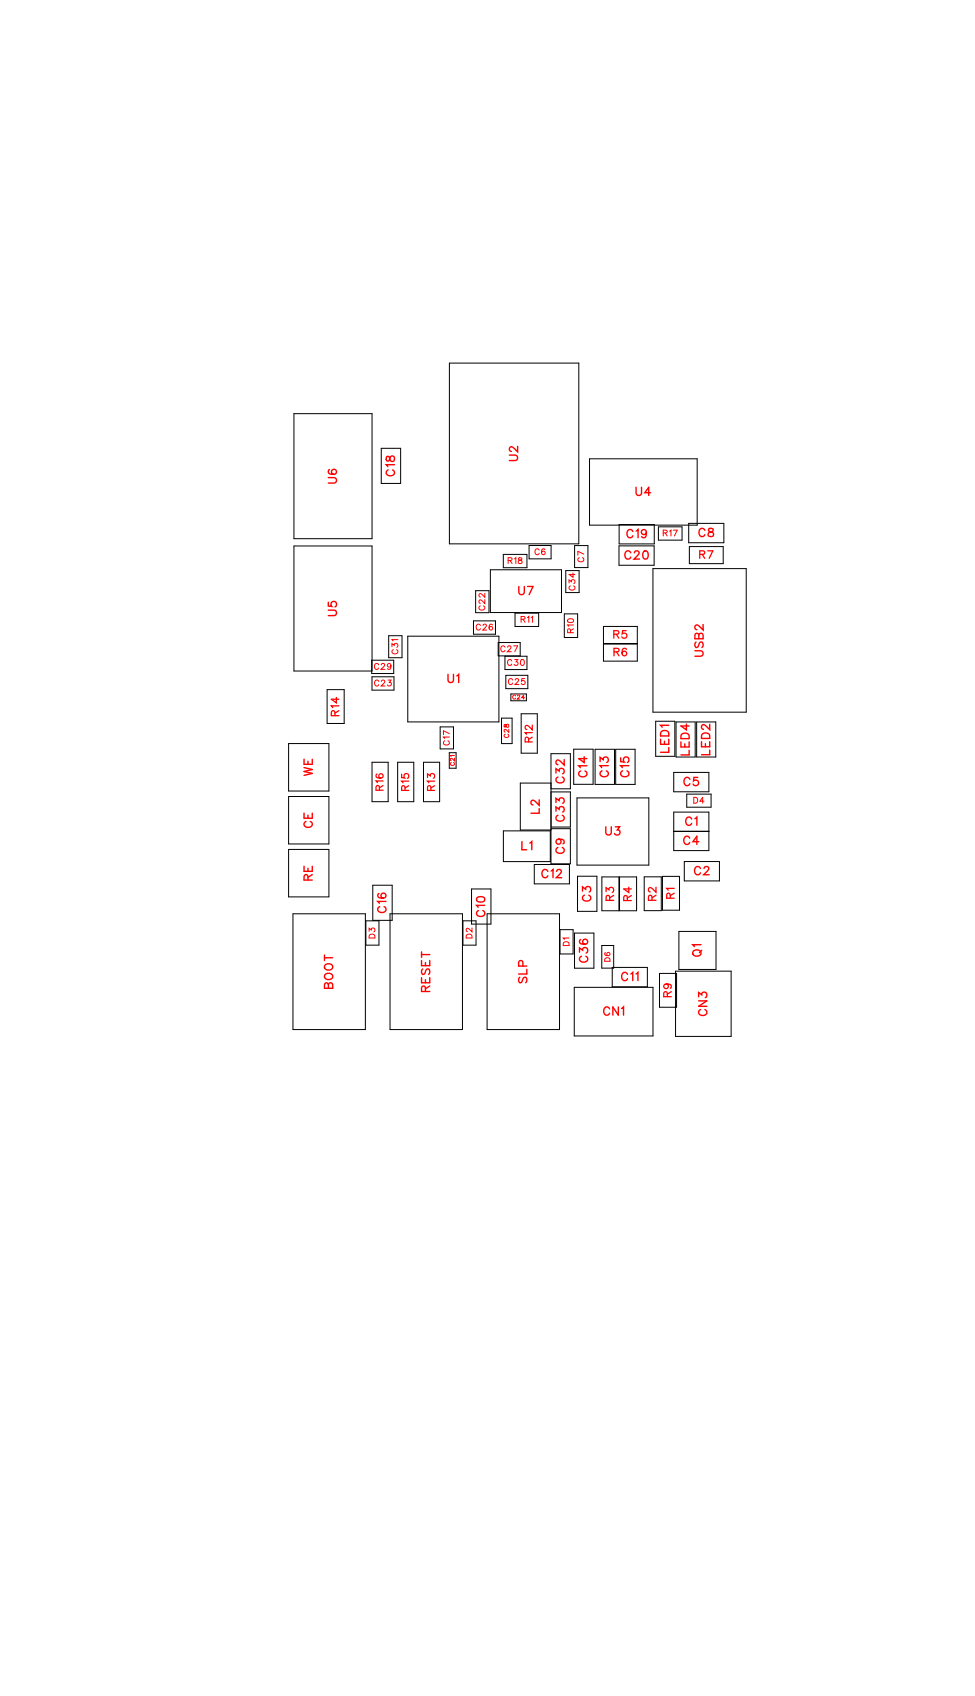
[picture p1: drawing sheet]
<svg xmlns="http://www.w3.org/2000/svg" width="84mm" height="146mm" viewBox="0 0 84 146" stroke-linecap="round" stroke-linejoin="round" font-family="sans-serif">
<g fill="none" stroke="#000" stroke-width=".09">
<path d="M25.4 35.7h6.7v10.8h-6.7zM32.9 38.7h1.7v3.1h-1.7zM38.8 31.4h11.2v15.6h-11.2zM50.9 39.6h9.3v5.8h-9.3zM25.4 47.2h6.7v10.8h-6.7zM28.2 59.6h1.5v2.9h-1.5zM32.1 57h1.9v1.2h-1.9zM32.1 58.5h1.9v1.1h-1.9zM33.6 54.9h1.1v1.9h-1.1zM35.2 55h7.9v7.4h-7.9zM40.9 53.6h1.9v1.2h-1.9zM41.1 51h1.1v1.9h-1.1z"/>
<path d="M42.3 49.2h6.2v3.7h-6.2zM43 55.5h1.9v1.2h-1.9zM43.5 47.9h2v1.1h-2zM43.6 56.7h1.9v1.1h-1.9zM43.7 58.3h1.9v1.2h-1.9zM44.1 59.9h1.4v.6h-1.4zM44.5 53h2v1.1h-2zM45.7 47.1h1.9v1.2h-1.9zM48.7 53h1.2v2.1h-1.2zM48.9 49.3h1.1v1.9h-1.1zM49.6 47.1h1.2v1.9h-1.2zM52.1 54.1h2.9v1.5h-2.9z"/>
<path d="M52.1 55.6h2.9v1.5h-2.9zM53.4 47.1h3.1v1.7h-3.1zM53.5 45.3h3v1.7h-3zM56.4 49.1h8v12.4h-8zM56.9 45.5h2v1.2h-2zM59.5 45.2h3v1.7h-3zM59.5 47.2h2.9v1.5h-2.9zM24.9 64.2h3.5v4.1h-3.5zM24.9 68.8h3.5v4.1h-3.5zM24.9 73.4h3.5v4.1h-3.5zM25.3 78.9h6.3v10h-6.3zM31.6 79.5h1.1v2.1h-1.1z"/>
<path d="M32.1 65.8h1.4v3.4h-1.4zM32.2 76.5h1.7v3h-1.7zM33.7 78.9h6.2v10h-6.2zM34.3 65.8h1.4v3.4h-1.4zM36.6 65.8h1.4v3.4h-1.4zM38 62.8h1.2v1.9h-1.2zM38.8 65h.6v1.4h-.6zM40 79.5h1.1v2.1h-1.1zM40.7 76.8h1.7v3h-1.7zM42.1 78.9h6.2v10h-6.2zM43.3 62h.9v2.2h-.9zM43.5 71.8h4v2.6h-4z"/>
<path d="M45 61.7h1.4v3.4h-1.4zM46.1 74.7h3.1v1.6h-3.1zM47.6 68.4h1.7v3h-1.7M47.6 68.1h1.7v-3h-1.7v9.5h1.7v-3h-1.7M47.6 67.6h-2.7v4.1h2.7M49.5 64.7h1.7v3h-1.7zM49.8 68.9h6.2v5.8h-6.2zM49.9 75.7h1.6v3h-1.6zM51.4 64.7h1.7v3.1h-1.7zM52 75.7h1.4v3h-1.4zM53.2 64.7h1.6v3.1h-1.6zM53.5 75.7h1.5v3h-1.5z"/>
<path d="M55.6 75.7h1.5v3h-1.5zM56.6 62.3h1.7v3h-1.7zM57.2 75.7h1.5v2.9h-1.5zM58.2 66.7h3v1.7h-3zM58.2 70.1h3v3.4h-3zM58.2 71.8h3M58.4 62.4h1.6v3h-1.6zM59.1 74.4h3v1.7h-3zM59.3 68.6h2.1v1.1h-2.1zM60.2 62.4h1.6v3h-1.6zM48.4 80.3h1.1v2.1h-1.1zM49.6 85.3h6.8v4.2h-6.8z"/>
<path d="M49.6 80.6h1.7v3h-1.7zM52 81.7h1v1.9h-1zM52.9 83.6h3v1.6h-3zM56.9 84.1h1.5v2.9h-1.5zM58.3 83.9h4.8v5.6h-4.8zM58.6 80.5h3.2v3.2h-3.2z"/>
</g>
<g fill="none" stroke="#f00" stroke-width=".12">
<path d="M33.4 39.5v.3h.1l.3-.4a.24 .24 0 0 1 .3 .2 .24 .24 0 0 1-.3 .3l-.1-.1-.1-.3zM44 39.3h.5l.2 .2-.1 .2-.6 .1M44.7 38.6v.4l-.3-.3-.3-.1-.1 .1v.2l.2 .1M28.3 52.7h.6l.2 .2-.1 .2-.7 .1M28.3 52v.3l.4 .1a.25 .25 0 0 1-.1-.4 .25 .25 0 0 1 .4 .1 .25 .25 0 0 1-.1 .3M28.3 41.3h.6l.2 .2-.1 .2h-.7M28.4 40.6a.35 .35 0 0 0 .2 .4 .35 .35 0 0 0 .5-.2 .22 .22 0 0 0-.2-.3 .22 .22 0 0 0-.3 .2 .22 .22 0 0 0 .2 .3M33.5 40.6a.26 .26 0 0 0-.1 .3 .26 .26 0 0 0 .2 .2h.2a.26 .26 0 0 0 .3-.2 .26 .26 0 0 0-.2-.3M34.1 40.1h-.7l.1 .2M38.7 58.2v.6l.2 .2 .2-.1 .1-.7M39.4 58.4l.2-.2v.8M44.8 50.7v.5l.2 .2 .2-.1 .1-.6"/>
<path d="M45.6 50.7h.4l-.3 .7M54.5 47.8a.26 .26 0 0 0-.3-.2 .26 .26 0 0 0-.2 .3v.1a.26 .26 0 0 0 .2 .3 .26 .26 0 0 0 .3-.2M54.6 45.9a.26 .26 0 0 0-.3-.2 .26 .26 0 0 0-.2 .3v.2a.26 .26 0 0 0 .2 .2 .26 .26 0 0 0 .3-.1M54.8 47.8l.1-.2h.2l.1 .1-.1 .3-.4 .3h.5M54.9 42.1v.5l.2 .2 .3-.1v-.6M54.9 45.9l.2-.2v.7M55.6 47.6h.1a.37 .37 0 0 1 .3 .3 .37 .37 0 0 1-.3 .4 .45 .45 0 0 1-.1-.7zM55.8 46a.22 .22 0 0 1-.3 .2 .22 .22 0 0 1-.1-.4 .22 .22 0 0 1 .4 0v.2a.34 .34 0 0 1-.3 .4l-.1-.1M56.2 42.6h-.5l.3-.5v.7M60 56.2h.5l.2 .2-.1 .2-.6 .1M60.1 55.5l-.1 .1 .1 .3h.2l.2-.4h.1l.1 .1-.1 .3M60.3 54.9v-.2h-.2l-.1 .5h.7v-.3l-.1-.2-.2 .1-.1 .4"/>
<path d="M60.7 53.9v.5l-.3-.3-.3-.1-.1 .1v.2l.2 .1M60.9 45.8a.26 .26 0 0 0-.3-.2 .26 .26 0 0 0-.2 .3v.2a.26 .26 0 0 0 .2 .2 .26 .26 0 0 0 .3-.1M61.2 45.7v.2l.3 .1 .1 .1a.24 .24 0 0 1-.2 .3 .24 .24 0 0 1-.3-.3l.5-.3-.1-.1zM26.3 74.8v.5h.7v-.5M26.3 65.6v.4h.7v-.4M26.3 70.2v.5h.7v-.5M26.3 66.3l.7 .2-.7 .1 .7 .2-.7 .2M26.4 71a.26 .26 0 0 0-.1 .3 .26 .26 0 0 0 .2 .2h.2a.26 .26 0 0 0 .3-.2 .26 .26 0 0 0-.2-.3M26.6 76v-.4l-.2-.1-.1 .2v.3h.7M26.6 65.7v.3M26.6 70.4v.3M26.6 75v.3"/>
<path d="M27 75.5l-.4 .3M32.7 77.2a.35 .35 0 0 0 .2 .4 .35 .35 0 0 0 .4-.2 .22 .22 0 0 0-.2-.3 .22 .22 0 0 0-.2 .2 .22 .22 0 0 0 .2 .3M32.8 78.3a.26 .26 0 0 0-.2 .3 .26 .26 0 0 0 .3 .2h.2a.26 .26 0 0 0 .2-.2 .26 .26 0 0 0-.1-.3M33.3 77.9h-.7l.2 .1M41.2 77.5l.3-.1a.3 .3 0 0 1 .4 .3 .38 .38 0 0 1-.4 .2 .38 .38 0 0 1-.4-.3zM41.3 78.6a.26 .26 0 0 0-.2 .3 .26 .26 0 0 0 .3 .3h.2a.26 .26 0 0 0 .3-.3 .26 .26 0 0 0-.2-.3M41.9 78.2h-.8l.2 .2M45.1 72.7v.7h.4M45.8 72.8l.1-.1v.7M46.6 69.1v.5l-.4-.4-.2-.1-.2 .2v.1l.2 .1M46.6 69.8v.4h-.8M47.3 75.3a.26 .26 0 0 0-.3-.2 .26 .26 0 0 0-.2 .3v.1a.26 .26 0 0 0 .2 .3 .26 .26 0 0 0 .3-.2"/>
<path d="M47.6 75.2l.2-.1v.7M48 66.8v-.4l.3 .2a.24 .24 0 0 1 .4-.2 .24 .24 0 0 1-.1 .4M48 70.1v-.4l.3 .2a.24 .24 0 0 1 .4-.2 .24 .24 0 0 1-.1 .4M48 69.3v-.4l.3 .2a.24 .24 0 0 1 .4-.1 .24 .24 0 0 1-.1 .4M48.1 75.3l.1-.2h.1l.2 .1-.1 .3-.4 .3h.5M48.2 73.2a.26 .26 0 0 0-.2 .3 .26 .26 0 0 0 .3 .2h.1a.26 .26 0 0 0 .3-.2 .26 .26 0 0 0-.2-.3M48.2 67.1a.26 .26 0 0 0-.2 .3 .26 .26 0 0 0 .3 .2h.1a.26 .26 0 0 0 .3-.2 .26 .26 0 0 0-.2-.3M48.2 70.4a.26 .26 0 0 0-.2 .3 .26 .26 0 0 0 .3 .2h.1a.26 .26 0 0 0 .3-.2 .26 .26 0 0 0-.2-.3M48.2 72.5a.22 .22 0 0 1 .2 .3 .22 .22 0 0 1-.3 .1 .22 .22 0 0 1 0-.4h.1a.34 .34 0 0 1 .5 .3l-.1 .1M48.7 65.6v.5l-.3-.4-.3-.1-.1 .2v.1l.2 .1M50.1 66.6a.26 .26 0 0 0-.1 .3 .26 .26 0 0 0 .2 .2h.2a.26 .26 0 0 0 .3-.2 .26 .26 0 0 0-.2-.3M50.3 77v-.4l.3 .2a.24 .24 0 0 1 .4-.2 .24 .24 0 0 1-.1 .4"/>
<path d="M50.4 65.4v.5l-.4-.4h.7M50.5 77.3a.26 .26 0 0 0-.2 .3 .26 .26 0 0 0 .3 .2h.1a.26 .26 0 0 0 .3-.2 .26 .26 0 0 0-.2-.3M50.7 66.1h-.7l.1 .2M51.8 65.8v-.4l.3 .2a.24 .24 0 0 1 .4-.2 .25 .25 0 0 1-.1 .5M52 66.6a.26 .26 0 0 0-.2 .3 .26 .26 0 0 0 .3 .2h.2a.26 .26 0 0 0 .2-.2 .26 .26 0 0 0-.1-.3M52.3 71.4v.5l.2 .2 .2-.1 .1-.6M52.5 66.1h-.7l.2 .2M53.1 71.4h.4l-.2 .3a.24 .24 0 0 1 .2 .4 .24 .24 0 0 1-.4-.1M53.6 65.4v.4h.3a.25 .25 0 0 1 0-.4 .25 .25 0 0 1 .4 .1 .25 .25 0 0 1-.1 .4M53.8 66.6a.26 .26 0 0 0-.2 .3 .26 .26 0 0 0 .3 .2h.1a.26 .26 0 0 0 .3-.2 .26 .26 0 0 0-.2-.3M54.3 66.1h-.7l.1 .2M57 63.9v.4h.7v-.4"/>
<path d="M57.1 63.2l.2-.1 .3 .1 .1 .4h-.7zM57.4 64v.3M57.7 62.6h-.7l.2 .2M57.7 64.6v.4h-.7M58.8 64.1v.4h.7v-.4M58.8 63.5a.39 .39 0 0 1 .7 .1v.2h-.7zM59.1 64.3v.2M59.3 62.5v.5l-.5-.3h.7M59.5 64.8v.4h-.7M59.6 72.4a.26 .26 0 0 0-.3-.2 .26 .26 0 0 0-.3 .3v.2a.26 .26 0 0 0 .3 .2 .26 .26 0 0 0 .3-.1M59.6 67.3a.26 .26 0 0 0-.3-.2 .26 .26 0 0 0-.2 .3v.2a.26 .26 0 0 0 .2 .3 .26 .26 0 0 0 .3-.2M59.7 70.7a.26 .26 0 0 0-.3-.1 .26 .26 0 0 0-.2 .2v.2a.26 .26 0 0 0 .2 .3 .26 .26 0 0 0 .3-.2"/>
<path d="M60 70.7l.2-.1v.7M60.3 67.1h-.4v.4a.25 .25 0 0 1 .4-.1 .25 .25 0 0 1-.1 .4 .25 .25 0 0 1-.3-.1M60.3 72.7h-.5l.4-.5v.7M60.5 75a.26 .26 0 0 0-.3-.2 .26 .26 0 0 0-.2 .3v.2a.26 .26 0 0 0 .2 .3 .26 .26 0 0 0 .3-.2M60.6 64.1v.4h.7v-.4M60.6 63.4a.39 .39 0 0 1 .7 .1v.3h-.7zM60.8 75l.1-.2h.2l.1 .2-.1 .2-.3 .4h.4M60.9 64.2v.3M61.3 62.6v.4l-.4-.3-.2-.1-.1 .1v.2l.1 .1M61.3 64.8v.4h-.7M28 82.7h.7M28 82.5v.5"/>
<path d="M28.1 84.1a.35 .35 0 0 1 .4 0 .35 .35 0 0 1 .2 .4 .33 .33 0 0 1-.5 .1 .33 .33 0 0 1-.1-.5zM28.1 83.3a.35 .35 0 0 1 .4 0 .35 .35 0 0 1 .2 .4 .33 .33 0 0 1-.5 .1 .33 .33 0 0 1-.1-.5zM28.4 85.1l-.2-.2h-.1l-.1 .5h.7v-.3l-.1-.2-.2 .1v.4M36.4 84.4v.5h.7v-.5M36.4 82.2v.5M36.4 83v.4h.7v-.4M36.4 82.5h.7M36.5 83.7l-.1 .2 .1 .3 .2-.1 .2-.4h.1l.1 .2-.1 .3M36.7 85.6v-.4h-.2l-.1 .1v.3h.7M36.7 83.1v.3M36.7 84.6v.3M37.1 85.2l-.4 .2"/>
<path d="M44.9 84.4l-.1 .2 .1 .3 .2-.1 .2-.4h.1l.1 .2-.1 .3M45.2 83.4l-.1-.4h-.2l-.1 .4h.7M45.5 83.7v.4h-.7M50 82.2v-.3l.3 .2a.24 .24 0 0 1 .4-.2 .24 .24 0 0 1-.1 .4M50.1 81.2a.35 .35 0 0 0 .2 .4 .35 .35 0 0 0 .4-.2 .22 .22 0 0 0-.2-.3 .22 .22 0 0 0-.2 .2 .22 .22 0 0 0 .2 .3M50.2 82.6a.26 .26 0 0 0-.2 .3 .26 .26 0 0 0 .3 .2h.2a.26 .26 0 0 0 .3-.2 .26 .26 0 0 0-.2-.3M52.6 87.1a.26 .26 0 0 0-.3-.1 .26 .26 0 0 0-.2 .2v.2a.26 .26 0 0 0 .2 .3 .26 .26 0 0 0 .3-.2M53.4 87v.7l-.5-.7v.7M53.7 87.1l.1-.1v.7M54.2 84.2a.26 .26 0 0 0-.3-.2 .26 .26 0 0 0-.2 .3v.1a.26 .26 0 0 0 .2 .3 .26 .26 0 0 0 .3-.2M54.5 84.1l.1-.1v.7M54.9 84.1l.2-.1v.7"/>
<path d="M59.9 82.1a.35 .35 0 0 1 .4 0 .35 .35 0 0 1 .2 .4 .33 .33 0 0 1-.5 .1 .33 .33 0 0 1-.1-.5zM60.3 86.1v-.4l.3 .2a.24 .24 0 0 1 .4-.1 .24 .24 0 0 1-.1 .4M60.3 86.4h.7l-.7 .5h.7M60.5 87.2a.26 .26 0 0 0-.2 .3 .26 .26 0 0 0 .3 .2h.2a.26 .26 0 0 0 .2-.2 .26 .26 0 0 0-.1-.3M60.5 81.6h-.7l.2 .2M60.6 82.1l-.2 .2"/>
</g>
<g fill="none" stroke="#f00" stroke-width=".11">
<path d="M53 54.8h.4v-.3h-.4v.6M53 56.3h.4v-.2l-.4-.1v.6M53.2 54.8l.2 .3M53.2 56.3l.3 .3M54.1 54.5h-.3l-.1 .3a.23 .23 0 0 1 .4-.1 .23 .23 0 0 1-.1 .4 .23 .23 0 0 1-.3-.1M54.1 56.1v-.1a.32 .32 0 0 0-.4 .3 .32 .32 0 0 0 .2 .3 .2 .2 0 0 0 .2-.1 .2 .2 0 0 0-.2-.3 .2 .2 0 0 0-.2 .2M60.4 47.9h.4v-.3h-.4v.6M60.6 47.9l.3 .3M61.1 47.6h.5l-.4 .6M28.9 61.8v-.4h-.2l-.1 .4h.7M29 60.2v.5l-.4-.3h.7M29.3 61h-.7l.1 .1"/>
<path d="M29.3 61.4l-.4 .2M32.6 66.9h-.1a.3 .3 0 0 0 .2 .4 .3 .3 0 0 0 .4-.3 .19 .19 0 0 0-.2-.2 .19 .19 0 0 0-.2 .2 .19 .19 0 0 0 .2 .2M32.8 68.3l-.1-.4h-.2v.4h.6M33.1 67.5h-.6l.1 .1M33.1 67.8l-.3 .3M34.7 66.9v.3h.2a.22 .22 0 0 1 0-.3 .22 .22 0 0 1 .4 0 .22 .22 0 0 1-.1 .3M35 68.3l-.1-.4h-.2v.4h.6M35.3 67.5h-.6l.1 .1M35.3 67.9l-.3 .2M36.9 67.2v-.4l.2 .2a.21 .21 0 0 1 .4-.1 .21 .21 0 0 1-.1 .3M37.2 68.3v-.4h-.2l-.1 .4h.6M37.5 67.5h-.6l.1 .1"/>
<path d="M37.5 67.9l-.3 .2M45.6 64.1v-.4h-.2l-.1 .4h.7M46 63.3h-.7l.2 .1M46 62.6v.4l-.5-.3-.2 .1 .1 .1 .1 .1M46 63.7l-.4 .2M52.3 77v-.3l.3 .2a.22 .22 0 0 1 .3-.2 .22 .22 0 0 1 0 .4M52.6 77.8v-.4h-.2l-.1 .4h.7M53 77.3l-.4 .3M54.2 77.8l-.1-.4h-.2v.4h.6M54.3 76.6v.5l-.4-.3h.6M54.5 77.4l-.3 .2M56.3 77.8v-.4h-.2l-.1 .4h.6"/>
<path d="M56.6 76.6v.5l-.5-.4-.1 .2 .1 .1M56.6 77.3l-.3 .2M57.9 77.6l-.1-.4h-.2v.4h.6M58.2 76.7h-.6l.1 .2M58.2 77.1l-.3 .3M57.5 85a.2 .2 0 0 1 .2 .3 .2 .2 0 0 1-.3 0 .2 .2 0 0 1 0-.3h.1a.31 .31 0 0 1 .5 .2l-.1 .2M57.6 86.1v-.4h-.2l-.1 .4h.7M58 85.7l-.4 .2"/>
</g>
<g fill="none" stroke="#f00" stroke-width=".09">
<path d="M32.7 57.4a.19 .19 0 0 0-.2-.1 .19 .19 0 0 0-.2 .2v.1a.19 .19 0 0 0 .2 .2 .19 .19 0 0 0 .2-.1M32.7 58.9a.19 .19 0 0 0-.2-.2 .19 .19 0 0 0-.2 .2v.2a.19 .19 0 0 0 .2 .2 .19 .19 0 0 0 .2-.2M32.9 57.4l.1-.1 .2 .1-.3 .4h.3M32.9 58.9l.1-.2 .2 .1-.3 .5h.4M33.5 58.7h.3l-.2 .2a.18 .18 0 0 1 .2 .3 .17 .17 0 0 1-.3 0M33.8 57.5a.16 .16 0 0 1-.3 .1 .16 .16 0 0 1 0-.2 .16 .16 0 0 1 .2 0v.4l-.2-.1M33.8 55.9v-.3l.2 .1a.17 .17 0 0 1 .3-.1 .17 .17 0 0 1 0 .3M34 56.1a.19 .19 0 0 0-.2 .2 .19 .19 0 0 0 .2 .2h.2a.19 .19 0 0 0 .2-.2 .19 .19 0 0 0-.2-.2M34.4 55.2h-.6l.1 .2M41.5 52.3a.19 .19 0 0 0-.1 .2 .19 .19 0 0 0 .2 .2h.1a.19 .19 0 0 0 .2-.2 .19 .19 0 0 0-.2-.2M41.5 54a.19 .19 0 0 0-.2-.1 .19 .19 0 0 0-.2 .2v.1a.19 .19 0 0 0 .2 .2 .19 .19 0 0 0 .2-.1M41.7 54l.1-.1 .2 .1-.3 .4h.3"/>
<path d="M41.9 51.8v.3l-.4-.3-.1 .2 .1 .1M41.9 51.2v.4l-.4-.3-.1 .2 .1 .1M42.5 54v-.1a.22 .22 0 0 0-.3 .3 .22 .22 0 0 0 .3 .1 .16 .16 0 0 0-.1-.2 .16 .16 0 0 0-.2 .2M43.6 55.9a.19 .19 0 0 0-.2-.1 .19 .19 0 0 0-.2 .2v.1a.19 .19 0 0 0 .2 .2 .19 .19 0 0 0 .2-.1M43.8 55.9l.1-.1 .2 .1-.3 .4h.4M43.9 48.4h.3v-.1l-.3-.1v.5M44 48.4l.2 .3M44.2 57.1a.19 .19 0 0 0-.2-.1 .19 .19 0 0 0-.2 .2v.1a.19 .19 0 0 0 .2 .2 .19 .19 0 0 0 .2-.1M44.3 58.7a.19 .19 0 0 0-.2-.1 .19 .19 0 0 0-.2 .2v.1a.19 .19 0 0 0 .2 .2 .19 .19 0 0 0 .2-.1M44.4 55.8h.3l-.3 .5M44.4 48.3l.1-.1v.5M44.4 57h.3l-.1 .2a.17 .17 0 0 1 .1 .2 .17 .17 0 0 1-.3 0"/>
<path d="M44.5 58.7l.1-.1 .2 .1-.3 .4h.3M44.8 48.2v.1l.3 .2a.16 .16 0 0 1-.2 .2 .16 .16 0 0 1-.1-.2l.3-.2-.1-.1zM45 53.5h.3v-.2l-.3-.1v.6M45 57a.23 .23 0 0 1 .3 .2 .23 .23 0 0 1-.3 .3l-.1-.2zM45.2 53.5l.1 .3M45.3 58.6h-.2l-.1 .2a.18 .18 0 0 1 .3 0 .18 .18 0 0 1 0 .3 .18 .18 0 0 1-.3-.1M45.5 53.3l.2-.1v.6M45.9 53.3l.1-.1v.6M46.6 47.5a.19 .19 0 0 0-.3-.1 .19 .19 0 0 0-.1 .2v.1a.19 .19 0 0 0 .1 .2 .19 .19 0 0 0 .3-.1M47.1 47.5l-.1-.1a.22 .22 0 0 0-.3 .3 .22 .22 0 0 0 .4 .1 .16 .16 0 0 0-.1-.2 .16 .16 0 0 0-.2 .1M49 53.5a.25 .25 0 0 1 .3-.1 .25 .25 0 0 1 .2 .3 .25 .25 0 0 1-.3 .1 .25 .25 0 0 1-.2-.3zM49.1 50.4v-.3l.2 .1a.17 .17 0 0 1 .3-.1 .17 .17 0 0 1 0 .3"/>
<path d="M49.3 54.6l-.1-.2-.1-.1-.1 .3h.5M49.3 50.6a.19 .19 0 0 0-.2 .2 .19 .19 0 0 0 .2 .2h.2a.19 .19 0 0 0 .1-.2 .19 .19 0 0 0-.1-.2M49.5 49.5v.4l-.4-.3h.5M49.5 54h-.5l.1 .1M49.5 54.3l-.2 .2M50 48.2a.19 .19 0 0 0-.1 .2 .19 .19 0 0 0 .2 .1h.1a.19 .19 0 0 0 .2-.1 .19 .19 0 0 0-.1-.2M50.4 47.9l-.5-.3v.4M57.3 46h.3v-.1l-.3-.1v.5M57.4 46l.2 .3M57.8 45.9l.1-.1v.5M58.1 45.8h.4l-.3 .5M38.4 64a.19 .19 0 0 0-.1 .2 .19 .19 0 0 0 .2 .2h.1a.19 .19 0 0 0 .2-.2 .19 .19 0 0 0-.1-.2"/>
<path d="M38.8 63.7h-.5l.1 .1M38.8 63.4l-.5-.3v.4M39 65.9a.13 .13 0 0 0-.1 .1 .13 .13 0 0 0 .1 .1h.1a.13 .13 0 0 0 .1-.1 .13 .13 0 0 0 0-.1M39.2 65.5v.2l-.2-.2-.1 .1 .1 .1M39.2 65.3h-.3h.1M43.6 62.6v.2l.2-.2a.13 .13 0 0 1 .1 .1 .13 .13 0 0 1-.1 .1l-.1-.2zM43.6 63.4a.15 .15 0 0 0-.1 .2 .15 .15 0 0 0 .2 .1h.1a.15 .15 0 0 0 .1-.1 .15 .15 0 0 0-.1-.2M43.9 63v.3l-.3-.3-.1 .1 .1 .1M44.5 60.1a.13 .13 0 0 0-.1-.1 .13 .13 0 0 0-.1 .2v.1a.13 .13 0 0 0 .1 .1 .13 .13 0 0 0 .1-.1M44.7 60.1l.1-.1 .1 .1-.2 .3h.2M45.3 60.3h-.3l.2-.3v.4M59.9 68.9h.2a.27 .27 0 0 1 .1 .2 .27 .27 0 0 1-.1 .3h-.2z"/>
<path d="M60.8 69.2h-.4l.3-.3v.5M31.9 80.4v-.2l.2 .1a.17 .17 0 0 1 .2-.1 .17 .17 0 0 1 0 .3M31.9 80.8a.28 .28 0 0 1 .5 .1v.1h-.5zM40.3 80.8a.28 .28 0 0 1 .5 .1v.1h-.5zM40.8 80.2v.3l-.4-.3-.1 .1 .1 .2M48.7 81.4a.28 .28 0 0 1 .4 .1v.2h-.5zM49.1 81h-.5l.1 .1M52.2 82.8a.26 .26 0 0 1 .5 .1v.1h-.5zM52.3 82.3h-.1a.2 .2 0 0 0 .2 .3 .2 .2 0 0 0 .2-.3 .14 .14 0 0 0-.2 .1 .14 .14 0 0 0 .1 .1"/>
</g>
<g font-size="1.2" fill="#fff">
<text x="29.4" y="41.8" transform="rotate(-90 29.4 41.8)">U6</text>
<text x="34.4" y="41.2" transform="rotate(-90 34.4 41.2)">C18</text>
<text x="45" y="39.8" transform="rotate(-90 45 39.8)">U2</text>
<text x="54.1" y="46.7">C19</text>
<text x="54.9" y="43.1">U4</text>
<text x="60.3" y="46.6">C8</text>
<text x="29.4" y="53.2" transform="rotate(-90 29.4 53.2)">U5</text>
<text x="44.7" y="51.7">U7</text>
<text x="53.9" y="48.6">C20</text>
<text x="38.6" y="59.3">U1</text>
<text x="61" y="56.7" transform="rotate(-90 61 56.7)">USB2</text>
<text x="58" y="65" transform="rotate(-90 58 65)">LED1</text>
<text x="59.8" y="65.3" transform="rotate(-90 59.8 65.3)">LED4</text>
<text x="61.6" y="65.2" transform="rotate(-90 61.6 65.2)">LED2</text>
<text x="27.3" y="71.5" transform="rotate(-90 27.3 71.5)">CE</text>
<text x="27.3" y="67" transform="rotate(-90 27.3 67)">WE</text>
<text x="46.9" y="70.3" transform="rotate(-90 46.9 70.3)">L2</text>
<text x="49" y="71" transform="rotate(-90 49 71)">C33</text>
<text x="49" y="67.7" transform="rotate(-90 49 67.7)">C32</text>
<text x="51" y="67.2" transform="rotate(-90 51 67.2)">C14</text>
<text x="52.8" y="67.2" transform="rotate(-90 52.8 67.2)">C13</text>
<text x="54.6" y="67.2" transform="rotate(-90 54.6 67.2)">C15</text>
<text x="59" y="68.2">C5</text>
<text x="59.2" y="71.6">C1</text>
<text x="27.3" y="76.1" transform="rotate(-90 27.3 76.1)">RE</text>
<text x="45" y="73.7">L1</text>
<text x="46.7" y="76.1">C12</text>
<text x="49" y="73.8" transform="rotate(-90 49 73.8)">C9</text>
<text x="51.3" y="77.9" transform="rotate(-90 51.3 77.9)">C3</text>
<text x="52.2" y="72.4">U3</text>
<text x="59" y="73.2">C4</text>
<text x="59.9" y="75.9">C2</text>
<text x="33.6" y="78.9" transform="rotate(-90 33.6 78.9)">C16</text>
<text x="42.2" y="79.2" transform="rotate(-90 42.2 79.2)">C10</text>
<text x="51" y="83.2" transform="rotate(-90 51 83.2)">C36</text>
<text x="60.8" y="82.6" transform="rotate(-90 60.8 82.6)">Q1</text>
<text x="29" y="85.4" transform="rotate(-90 29 85.4)">BOOT</text>
<text x="37.4" y="85.7" transform="rotate(-90 37.4 85.7)">RESET</text>
<text x="45.8" y="84.9" transform="rotate(-90 45.8 84.9)">SLP</text>
<text x="52.1" y="88">CN1</text>
<text x="53.6" y="85">C11</text>
<text x="61.3" y="87.8" transform="rotate(-90 61.3 87.8)">CN3</text>
</g>
<g font-size="1.1" fill="#fff">
<text x="60.4" y="48.5">R7</text>
<text x="52.9" y="55.4">R5</text>
<text x="53" y="56.9">R6</text>
<text x="29.5" y="61.9" transform="rotate(-90 29.5 61.9)">R14</text>
<text x="53.3" y="77.8" transform="rotate(-90 53.3 77.8)">R3</text>
<text x="54.8" y="77.8" transform="rotate(-90 54.8 77.8)">R4</text>
<text x="56.9" y="77.8" transform="rotate(-90 56.9 77.8)">R2</text>
<text x="58.5" y="77.6" transform="rotate(-90 58.5 77.6)">R1</text>
<text x="58.2" y="86.1" transform="rotate(-90 58.2 86.1)">R9</text>
</g>
<g font-size="1" fill="#fff">
<text x="46.2" y="64.1" transform="rotate(-90 46.2 64.1)">R12</text>
<text x="33.3" y="68.3" transform="rotate(-90 33.3 68.3)">R16</text>
<text x="35.6" y="68.3" transform="rotate(-90 35.6 68.3)">R15</text>
<text x="37.8" y="68.3" transform="rotate(-90 37.8 68.3)">R13</text>
</g>
<g font-size=".9" fill="#fff">
<text x="57.2" y="46.5">R17</text>
<text x="42.1" y="52.7" transform="rotate(-90 42.1 52.7)">C22</text>
<text x="43.8" y="48.9">R18</text>
<text x="45" y="54">R11</text>
<text x="46.2" y="48.1">C6</text>
<text x="49.9" y="51" transform="rotate(-90 49.9 51)">C34</text>
<text x="50.6" y="48.6" transform="rotate(-90 50.6 48.6)">C7</text>
<text x="32.3" y="58">C29</text>
<text x="32.3" y="59.5">C23</text>
<text x="34.6" y="56.5" transform="rotate(-90 34.6 56.5)">C31</text>
<text x="41.1" y="54.6">C26</text>
<text x="43.2" y="56.5">C27</text>
<text x="43.8" y="57.7">C30</text>
<text x="43.9" y="59.3">C25</text>
<text x="49.7" y="54.7" transform="rotate(-90 49.7 54.7)">R10</text>
<text x="39" y="64.4" transform="rotate(-90 39 64.4)">C17</text>
</g>
<g font-size=".8" fill="#fff">
<text x="59.9" y="69.6">D4</text>
<text x="32.6" y="81.1" transform="rotate(-90 32.6 81.1)">D3</text>
<text x="41" y="81.1" transform="rotate(-90 41 81.1)">D2</text>
<text x="49.3" y="81.7" transform="rotate(-90 49.3 81.7)">D1</text>
<text x="52.9" y="83.1" transform="rotate(-90 52.9 83.1)">D6</text>
</g>
<text font-size=".7" fill="#fff" x="44.1" y="63.7" transform="rotate(-90 44.1 63.7)">C28</text>
<g font-size=".6" fill="#fff">
<text x="44.2" y="60.5">C24</text>
<text x="39.4" y="66.1" transform="rotate(-90 39.4 66.1)">C21</text>
</g>
</svg>
